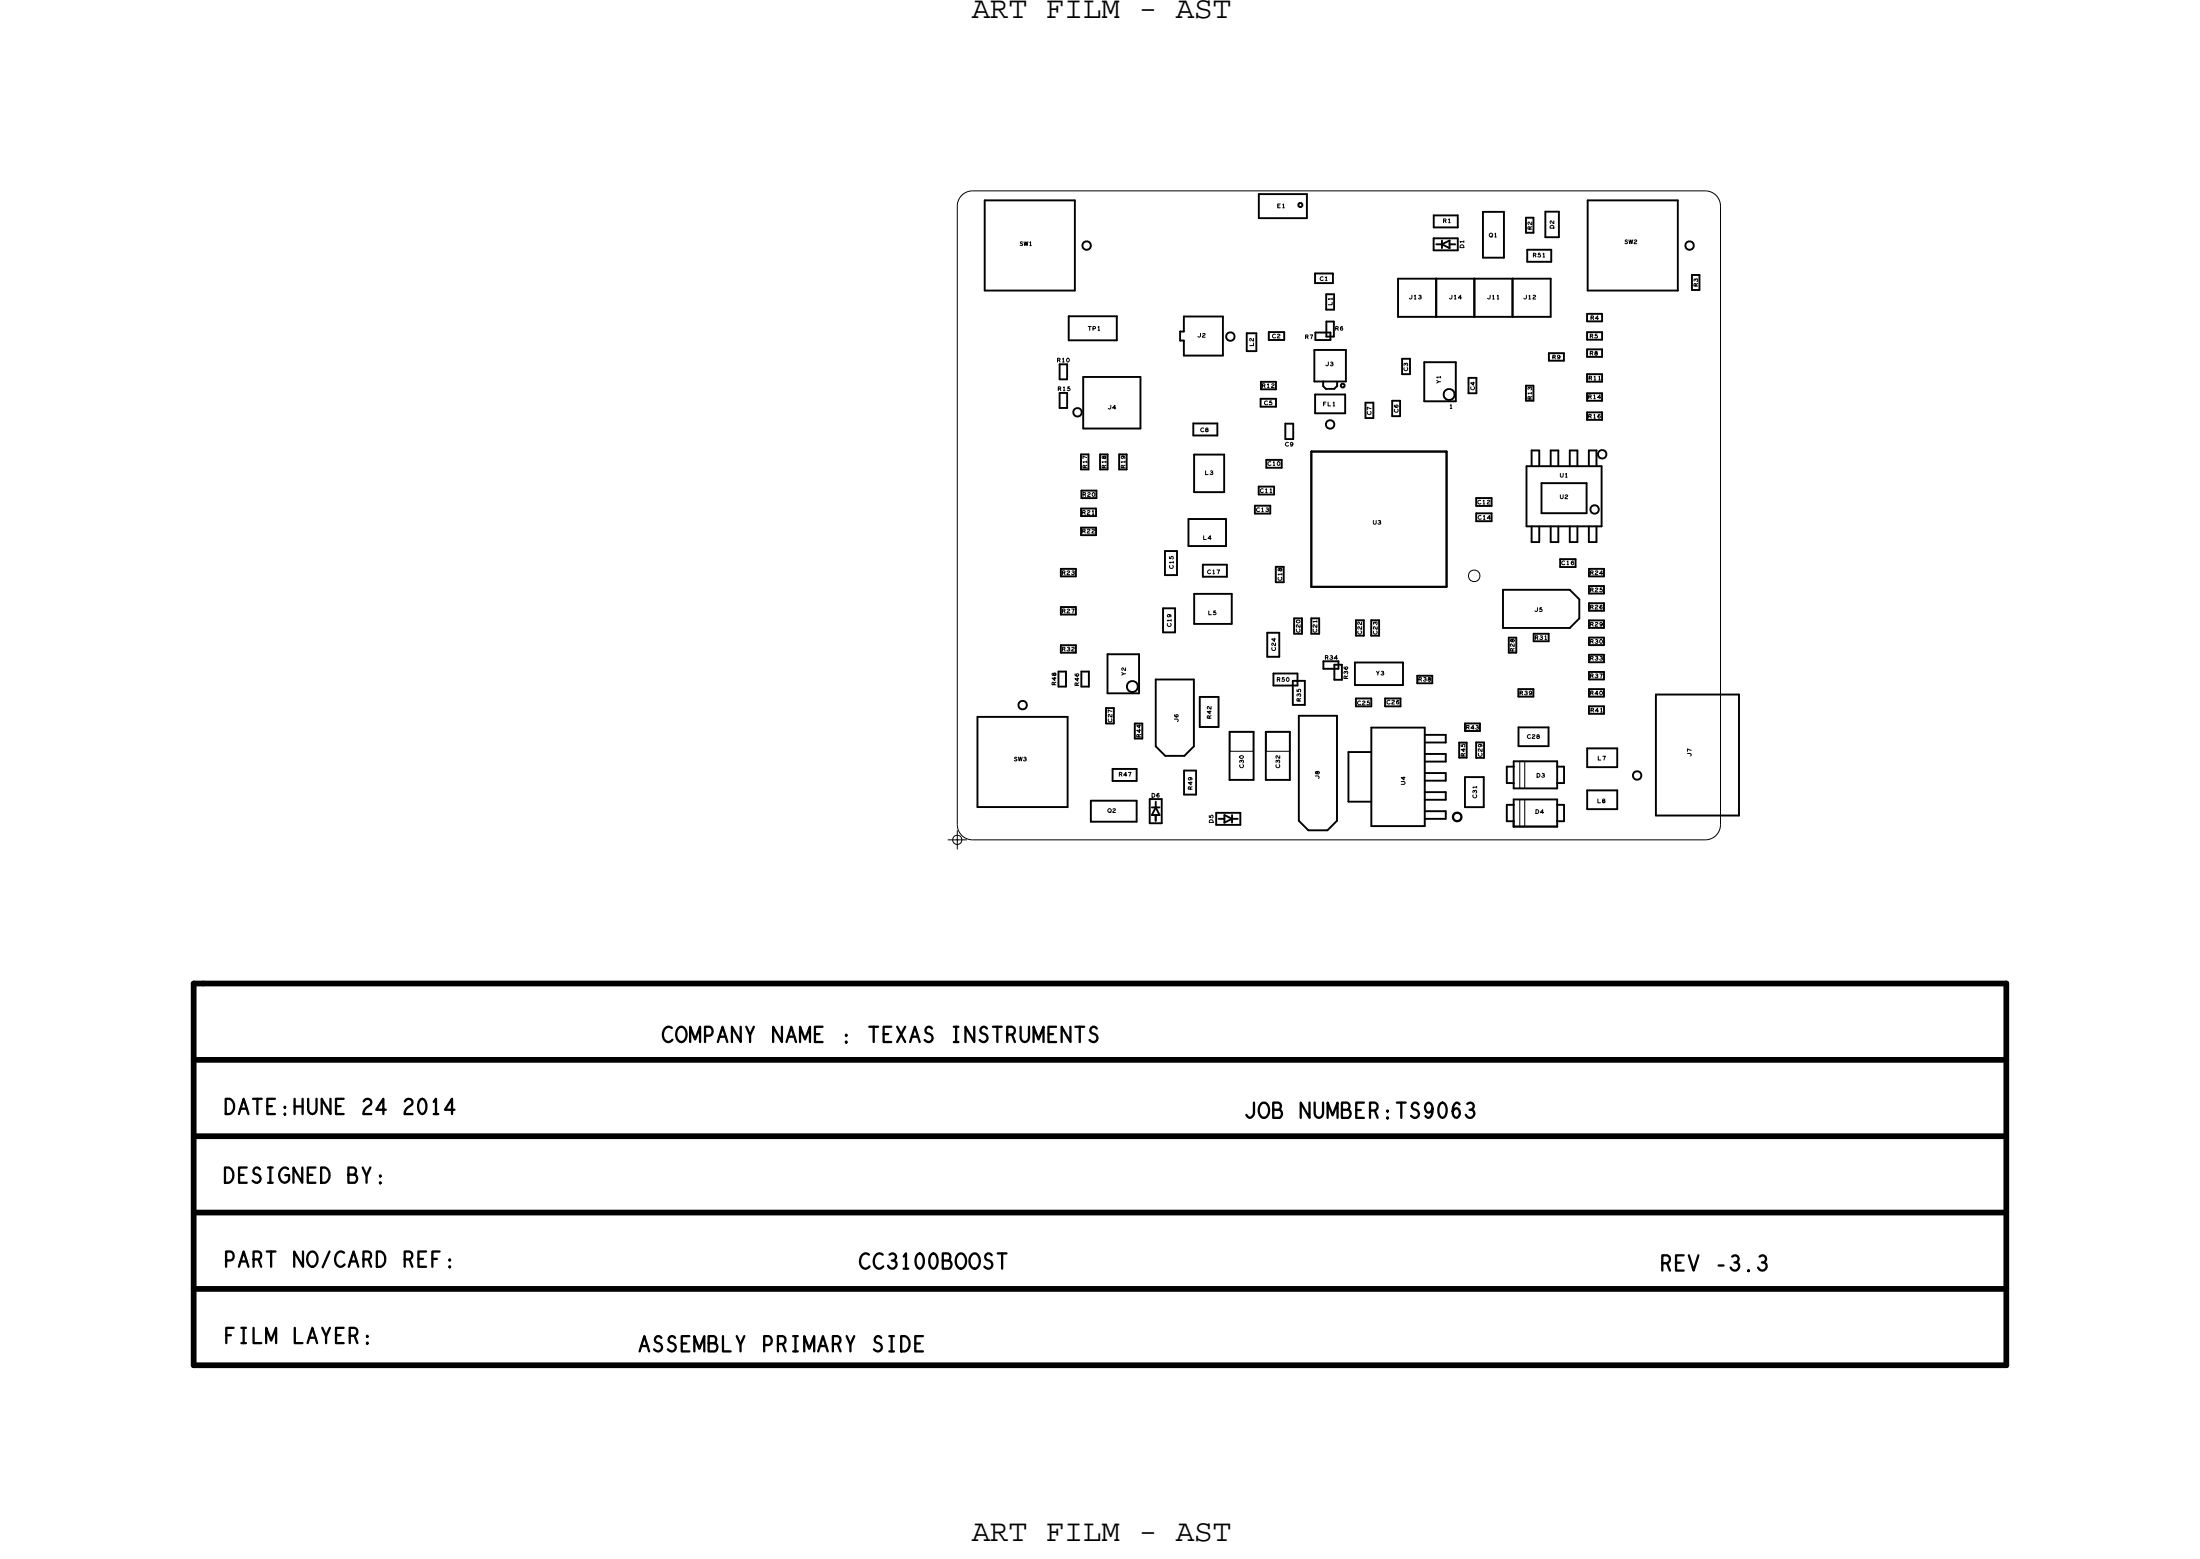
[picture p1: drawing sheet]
<svg xmlns="http://www.w3.org/2000/svg" width="146mm" height="104mm" viewBox="0 0 146 104" stroke-linecap="round" stroke-linejoin="round" font-family="sans-serif">
<!-- layer: Board Outline -->
<path d="M63.7 13.7v41.2zM64.7 12.7h48.8zM64.7 12.7a1.02 1.02 0 0 0-1 1M113.5 12.7a1.02 1.02 0 0 1 1 1M114.5 13.7v41.2zM63.7 54.9a1.02 1.02 0 0 0 1 1M64.7 55.9h48.8zM114.5 54.9a1.02 1.02 0 0 1-1 1" fill="none" stroke="#000" stroke-width=".07"/>
<!-- layer: Components -->
<g fill="none" stroke="#000" stroke-width=".13">
<path d="M65.5 13.3h6zM65.5 19.3h6zM65.5 13.3v6zM71.5 13.3v6zM72.1 16.1h.2h.2l.1 .2-.1 .2-.2 .1-.2-.1-.1-.2zM83.8 14.5h3.2zM83.8 12.9h3.2zM83.8 12.9v1.6zM87 12.9v1.6zM87.5 18.2h1.2zM87.5 18.8h1.2zM87.5 18.2v.6z"/>
<path d="M88.3 19.6h.5zM88.3 19.6v1zM88.7 18.2v.6zM88.8 19.6v1zM93.1 18.5h2.5zM93.1 18.5v2.6zM95.4 16.7h1.6zM95.4 15.9v.8zM95.4 15.9h1.6zM95.4 14.3h1.6zM95.4 14.3v.8zM95.4 15.1h1.6z"/>
<path d="M95.6 18.5h2.5zM95.6 18.5v2.6zM95.6 16.3h.4zM96 16v.5zM96 16.3l.5 .2zM96 16.3l.5-.3zM96.5 16.3h.4zM96.5 16v.5zM97 14.3v.8zM97 15.9v.8zM98.1 18.5h2.6zM98.1 18.5v2.6z"/>
<path d="M98.7 17.1h1.4zM98.7 14.1v3zM98.7 14.1h1.4zM100.1 14.1v3zM100.7 18.5v2.6zM100.7 18.5h2.5zM101.6 14.5v1zM101.6 14.5h.5zM101.6 15.5h.5zM101.7 16.6h1.6zM101.7 16.6v.8zM101.7 17.4h1.6z"/>
<path d="M102.1 14.5v1zM102.9 14.1h.9zM102.9 14.1v1.7zM102.9 15.8h.9zM103.2 18.5v2.6zM103.3 16.6v.8zM103.8 14.1v1.7zM105.7 13.3h6zM105.7 19.3h6zM105.7 13.3v6zM111.7 13.3v6zM112.2 16.1h.3h.2v.2v.2l-.2 .1-.3-.1v-.2z"/>
<path d="M112.6 18.3h.5zM112.6 18.3v1zM112.6 19.3h.5zM113.1 18.3v1zM70.5 26.1v1zM70.5 24.2v1zM70.5 27.1h.5zM70.5 25.2h.5zM70.6 38.4h1zM70.6 37.8h1zM71 26.1v1zM71 24.2v1z"/>
<path d="M71.1 22.6h3.2zM71.1 21v1.6zM71.1 21h3.2zM71.5 27.2h.2h.2l.1 .2-.1 .2-.2 .1-.2-.1-.1-.2zM71.9 30.2v1zM72 35.6h1zM72 34.3h1zM72 35.1h1zM72 33.8h1zM72 33.1h1zM72 32.6h1zM72.1 25.1v3.4z"/>
<path d="M72.1 28.5h3.8zM72.1 25.1h3.8zM72.4 30.2v1zM73.2 30.2v1zM73.7 30.2v1zM74.3 21v1.6zM74.5 30.2v1zM75 30.2v1zM75.9 25.1v3.4zM77.5 38.3h.8zM77.5 36.7h.8zM77.5 36.7v1.6z"/>
<path d="M78.3 36.7v1.6zM78.5 22.1h.3zM78.5 22.7h.3zM78.5 22.1v.6zM78.8 23.7h2.6zM78.8 22.7v1zM78.8 21.1v1zM78.8 21.1h2.6zM79.1 34.5h2.5zM79.1 36.3h2.5zM79.1 34.5v1.8zM79.4 28.2h1.6z"/>
<path d="M79.4 28.2v.8zM79.4 29h1.6zM79.5 30.2v2.5zM79.5 30.2h2zM79.5 32.7h2zM79.5 39.5h2.5zM79.5 39.5v2zM80.1 37.6h1.6zM80.1 37.6v.8zM80.1 38.4h1.6zM81 28.2v.8zM81.4 21.1v2.6z"/>
<path d="M81.5 30.2v2.5zM81.6 34.5v1.8zM81.7 37.6v.8zM81.7 22.2l.2-.1 .2 .1 .1 .2-.1 .2-.2 .1-.2-.1-.1-.2zM82 39.5v2zM83 23.4h.6zM83 22.2v1.2zM83 22.2h.6zM83.5 34.2h1zM83.5 33.6h1zM83.6 22.2v1.2zM83.8 32.9h1z"/>
<path d="M83.8 32.4h1zM83.9 27.1h1zM83.9 26.5h1zM83.9 26.5v.6zM83.9 25.9h1zM83.9 25.4h1zM84.3 31.1h1zM84.3 30.6h1zM84.5 22.6h1zM84.5 22.1h1zM84.5 22.1v.5zM84.9 37.7v1z"/>
<path d="M84.9 26.5v.6zM85.4 37.7v1zM85.5 22.1v.5zM85.6 28.2h.5zM85.6 28.2v1zM85.6 29.2h.5zM86.1 28.2v1zM87.3 30h9zM87.3 30v9zM87.3 39h9zM87.5 23.3h2.1zM87.5 25.4h2.1z"/>
<path d="M87.5 23.3v2.1zM87.5 26.2h2zM87.5 26.2v1.3zM87.5 27.5h2zM87.6 22.6h1zM87.6 22.1h1zM87.6 22.1v.5zM88.1 25.4v.3zM88.1 25.7l.1 .2zM88.2 25.9h.6zM88.3 20.6h.5zM88.3 21.4v1z"/>
<path d="M88.3 21.4h.5zM88.3 22.4h.5zM88.3 28h.2h.2l.1 .2-.1 .2-.2 .1-.2-.1v-.2zM88.6 22.1v.5zM88.8 21.4v1zM89 25.7l-.2 .2zM89 25.4v.3zM89.5 26.2v1.3zM89.6 23.3v2.1zM90.9 26.8h.5zM90.9 26.8v1zM90.9 27.8h.5z"/>
<path d="M91.4 26.8v1zM92.7 26.7h.5zM92.7 26.7v1zM92.7 27.7h.5zM93.1 21.1h2.5zM93.2 26.7v1zM93.3 23.9h.5zM93.3 23.9v1zM93.3 24.9h.5zM93.8 23.9v1zM94.8 26.7h2.1zM94.8 24.1h2.1z"/>
<path d="M94.8 24.1v2.6zM95.6 21.1h2.5zM96.2 26l.3-.1 .2 .1 .1 .2-.1 .3-.2 .1-.3-.1-.1-.3zM96.3 30v9zM96.9 24.1v2.6zM97.7 25.1h.6zM97.7 25.1v1.1zM97.7 26.2h.6zM98.1 21.1h2.6zM98.3 34.7h1zM98.3 33.7h1zM98.3 34.2h1z"/>
<path d="M98.3 33.1h1zM98.3 25.1v1.1zM100 39.2h4.5zM100 39.2v2.6zM100.7 21.1h2.5zM101.6 25.7v1zM101.6 35h5zM101.6 31v4zM101.6 31h5zM101.9 30v1zM101.9 36.1h.6zM101.9 35v1.1z"/>
<path d="M101.9 30h.6zM102.1 25.7v1zM102.5 30v1zM102.5 35v1.1zM102.6 34.1h3zM102.6 32.1h3zM102.6 32.1v2zM103.1 24h1zM103.1 23.5h1zM103.1 23.5v.5zM103.2 30h.5zM103.2 30v1z"/>
<path d="M103.2 36.1h.5zM103.2 35v1.1zM103.7 30v1zM103.7 35v1.1zM103.8 37.7h1.1zM103.8 37.2h1.1zM104.1 23.5v.5zM104.5 30v1zM104.5 36.1h.5zM104.5 35v1.1zM104.5 30h.5zM104.5 39.2l.6 .7z"/>
<path d="M105 30v1zM105 35v1.1zM105.1 39.9v1.2zM105.6 32.1v2zM105.6 23.7h1zM105.6 22.6h1zM105.6 21.4h1zM105.6 27.9h1zM105.6 26.7h1zM105.6 25.4h1zM105.6 23.2h1zM105.6 23.2v.5z"/>
<path d="M105.6 22.1h1zM105.6 22.1v.5zM105.6 20.9h1zM105.6 20.9v.5zM105.6 27.4h1zM105.6 26.2h1zM105.6 24.9h1zM105.8 30v1zM105.8 36.1h.5zM105.8 35v1.1zM105.8 30h.5zM105.8 39.5h1z"/>
<path d="M105.8 38.4h1zM105.8 39h1zM105.8 37.8h1zM105.9 33.7l.2-.1 .2 .1 .1 .2-.1 .2-.2 .1-.2-.1v-.2zM106.3 30v1zM106.3 35v1.1zM106.6 31v4zM106.6 23.2v.5zM106.6 22.1v.5zM106.6 20.9v.5zM65.1 47.7h6zM65.1 53.7h6z"/>
<path d="M65.1 47.7v6zM67.9 46.7l.2-.1 .2 .1v.2v.2l-.2 .1-.2-.1-.1-.2zM70.5 44.7v1zM70.5 44.7h.5zM70.5 45.7h.5zM70.6 43.4h1zM70.6 40.9h1zM70.6 42.9h1zM70.6 40.4h1zM71 44.7v1zM71.1 47.7v6zM72 44.7v1z"/>
<path d="M72 44.7h.5zM72 45.7h.5zM72.5 44.7v1zM72.6 53.3h3.1zM72.6 53.3v1.4zM72.6 54.7h3.1zM73.6 47.1v1zM73.7 46.1h2.1zM73.7 43.5h2.1zM73.7 43.5v2.6zM74.1 51.2h1.6zM74.1 51.2v.8z"/>
<path d="M74.1 52h1.6zM74.1 47.1v1zM75.1 45.4l.3-.1 .2 .1 .1 .3-.1 .2-.2 .1-.3-.1-.1-.2zM75.5 48.1v1zM75.7 51.2v.8zM75.7 53.3v1.4zM75.8 43.5v2.6zM76 48.1v1zM76.5 54.8h.8zM76.5 53.2v1.6zM76.5 53.2h.8zM76.7 54.2h.5z"/>
<path d="M76.7 53.7h.5zM76.9 45.2h2.6zM76.9 49.7l.7 .6zM76.9 45.2v4.5zM76.9 53.7l-.2 .5zM76.9 53.3v.4zM76.9 53.7l.3 .5zM77.3 53.2v1.6zM77.4 42.1h.8zM77.4 40.5v1.6zM77.4 40.5h.8zM77.6 50.3h1.2z"/>
<path d="M78.2 40.5v1.6zM78.8 52.9h.8zM78.8 51.3v1.6zM78.8 51.3h.8zM78.8 50.3l.7-.6zM79.5 45.2v4.5zM79.5 41.5h2.5zM79.6 51.3v1.6zM79.9 48.4h1.2zM79.9 46.4v2zM79.9 46.4h1.2zM81 54.1v.8z"/>
<path d="M81 54.9h1.6zM81 54.1h1.6zM81.1 46.4v2zM81.1 54.5h.4zM81.5 54.7l.5-.2zM81.5 54.2v.5zM81.5 54.2l.5 .3zM81.8 51.9h1.6zM81.8 48.7v3.2zM81.8 48.7h1.6zM82 54.2v.5zM82 54.5h.4z"/>
<path d="M82.6 54.1v.8zM83.4 48.7v3.2zM84.3 48.7h1.6zM84.3 51.9h1.6zM84.3 48.7v3.2zM84.3 43.7h.8zM84.3 42.1v1.6zM84.3 42.1h.8zM84.8 44.8h1.6zM84.8 44.8v.8zM84.8 45.6h1.6zM85.1 42.1v1.6z"/>
<path d="M85.9 48.7v3.2zM86 46.9h.8zM86 45.3h.8zM86 45.3v1.6zM86.1 41.1v1.1zM86.4 44.8v.8zM86.4 47.6h2.6zM86.4 54.6l.7 .6zM86.4 47.6v7zM86.7 41.1v1.1zM86.8 45.3v1.6zM87.1 55.2h1.3z"/>
<path d="M87.3 41.1v1.1zM87.8 41.1v1.1zM88.1 44.5h1zM88.1 44h1zM88.1 44v.5zM88.8 44.2h.5zM88.8 44.2v1zM88.8 45.2h.5zM89 54.6l-.6 .6zM89 47.6v7zM89.1 44v.5zM89.3 44.2v1z"/>
<path d="M89.8 53.3h1.5zM89.8 50h1.5zM89.8 50v3.3zM90.2 45.6h3.2zM90.2 44.1h3.2zM90.2 44.1v1.5zM90.2 47h1.1zM90.2 46.5h1.1zM90.2 46.5v.5zM90.3 41.3v1zM90.8 41.3v1zM91.3 41.3v1z"/>
<path d="M91.3 46.5v.5zM91.3 55h3.5zM91.3 48.4v6.6zM91.3 48.4h3.5zM91.8 41.3v1zM92.2 47h1zM92.2 46.5h1zM93.4 44.1v1.5zM94.3 45.5h1zM94.3 45h1zM94.8 49.4h1.4zM94.8 54.5h1.4z"/>
<path d="M94.8 53.2h1.4zM94.8 51.9h1.4zM94.8 50.7h1.4zM94.8 48.4v6.6zM94.8 48.9h1.4zM94.8 54h1.4zM94.8 52.7h1.4zM94.8 51.4h1.4zM94.8 50.2h1.4zM96.2 48.9v.5zM96.2 54v.5zM96.2 52.7v.5z"/>
<path d="M96.2 51.4v.5zM96.2 50.2v.5zM97.1 49.4v1zM97.5 48.6h1zM97.5 48.1h1zM97.5 51.7h1.3zM97.5 51.7v2zM97.5 53.7h1.3zM97.6 49.4v1zM98.3 49.4v1zM98.8 51.7v2zM98.8 49.4v1z"/>
<path d="M100 41.8h4.5zM100.3 54.6h.4zM100.3 53.5v1.1zM100.3 52.1h.4zM100.3 51v1.1zM100.3 53.5h.4zM100.3 51h.4zM100.4 42.4v1zM100.7 53.5v1.1zM100.7 53.2v.3zM100.7 51v1.1zM100.7 50.7v.3z"/>
<path d="M100.7 52.5h2.9zM100.7 52.1v.4zM100.7 53.2h2.9zM100.7 50.7h2.9zM100.9 42.4v1zM101.1 46.4h1zM101.1 45.9h1zM101.1 48.4h2zM101.1 48.4v1.2zM101.1 49.6h2zM102.1 42.7h1zM102.1 42.2h1z"/>
<path d="M103.1 48.4v1.2zM103.6 53.5h.5zM103.6 51h.5zM103.6 53.5v1.1zM103.6 53.2v.3zM103.6 54.6h.5zM103.6 54.6v.4zM103.6 51v1.1zM103.6 50.7v.3zM103.6 52.1h.5zM103.6 52.1v.4zM104.1 53.5v1.1z"/>
<path d="M104.1 51v1.1zM104.5 41.8l.6-.7zM105.6 52.6h2zM105.6 52.6v1.2zM105.6 49.8v1.2zM105.6 49.8h2zM105.6 53.8h2zM105.6 51h2zM105.8 47.5h1zM105.8 46.4h1zM105.8 45.2h1zM105.8 44.1h1z"/>
<path d="M105.8 42.9h1zM105.8 41.8h1zM105.8 40.6h1zM105.8 47h1zM105.8 45.9h1zM105.8 44.7h1zM105.8 43.6h1zM105.8 42.4h1zM105.8 41.3h1zM105.8 40.1h1zM107.6 52.6v1.2zM107.6 49.8v1.2z"/>
<path d="M108.8 51.4l.2-.1 .2 .1v.2v.2l-.2 .1-.2-.1-.1-.2zM110.2 54.3h5.5zM110.2 46.2v8.1zM110.2 46.2h5.5zM115.7 46.2v8.1z"/>
</g>
<g fill="none" stroke="#000" stroke-width=".07">
<path d="M81.9 48.7h1.5v1.3h-1.5zM84.3 48.7h1.5v1.3h-1.5zM101.2 53.2h.3v1.8h-.3zM101.2 50.7h.3v1.8h-.3z"/>
<circle cx="98.1" cy="38.3" r=".38"/>
</g>
<path d="M76.9 54.2v.4zM100.7 55h2.9zM100.7 54.6v.4z" fill="none" stroke="#000" stroke-width=".15"/>
<!-- layer: Drawing Origin -->
<path d="M63.1 55.9h1.3M63.5 55.7l.2-.1 .2 .1 .1 .2-.1 .2-.2 .1-.2-.1-.1-.2zM63.7 55.2v1.3" fill="none" stroke="#000" stroke-width=".07"/>
<!-- layer: All Others -->
<path d="M86.4 13.6l.2-.1 .1 .1v.1l-.1 .1-.2-.1zM89.3 25.6l.1-.1 .1 .1v.1l-.1 .1-.1-.1zM106.4 30l.2-.1 .3 .1v.2v.2l-.3 .1-.2-.1v-.2z" fill="none" stroke="#000" stroke-width=".13"/>
<path d="M96.8 54.2l.2-.1 .2 .1 .1 .2-.1 .1-.2 .1-.2-.1-.1-.1z" fill="none" stroke="#000" stroke-width=".15"/>
<path d="M12.9 70.5h120.6zM12.9 75.6h120.6zM12.9 65.4h.6zM12.9 65.4v25.4zM13.5 65.4h120zM133.5 65.4v25.4zM12.9 80.7h120.6zM12.9 85.8h120.6zM12.9 90.8h120.6z" fill="none" stroke="#000" stroke-width=".38"/>
<g font-size="2.1">
<text x="64.7" y="1.2">ART FILM - AST</text>
<text x="64.7" y="102.5">ART FILM - AST</text>
</g>
<g font-size="1.7">
<text x="44.1" y="69.3">COMPANY NAME : TEXAS INSTRUMENTS</text>
<text x="14.9" y="74.1">DATE:HUNE 24 2014</text>
<text x="82.8" y="74.4">JOB NUMBER:TS9063</text>
<text x="14.9" y="78.7">DESIGNED BY:</text>
<text x="14.9" y="84.3">PART NO/CARD REF:</text>
<text x="14.9" y="89.4">FILM LAYER:</text>
<text x="42.5" y="89.9">ASSEMBLY PRIMARY SIDE</text>
<text x="57.2" y="84.4">CC3100BOOST</text>
<text x="110.5" y="84.5">REV -3.3</text>
</g>
<g font-size=".4">
<text x="67.9" y="16.3">SW1</text>
<text x="85" y="13.8">E1</text>
<text x="96" y="14.8">R1</text>
<text x="97.4" y="16.5" transform="rotate(-90 97.4 16.5)">D1</text>
<text x="99.1" y="15.8">Q1</text>
<text x="102" y="15.3" transform="rotate(-90 102 15.3)">R2</text>
<text x="102" y="17.1">R51</text>
<text x="103.4" y="15.2" transform="rotate(-90 103.4 15.2)">D2</text>
<text x="108.1" y="16.2">SW2</text>
<text x="72.4" y="22">TP1</text>
<text x="79.7" y="22.4">J2</text>
<text x="83.4" y="23" transform="rotate(-90 83.4 23)">L2</text>
<text x="84.7" y="22.5">C2</text>
<text x="86.9" y="22.5">R7</text>
<text x="87.8" y="18.7">C1</text>
<text x="88.7" y="20.3" transform="rotate(-90 88.7 20.3)">L1</text>
<text x="88.9" y="22">R6</text>
<text x="93.8" y="19.9">J13</text>
<text x="96.4" y="19.9">J14</text>
<text x="99" y="19.9">J11</text>
<text x="101.4" y="19.9">J12</text>
<text x="103.3" y="23.9">R9</text>
<text x="105.8" y="22.5">R5</text>
<text x="105.8" y="23.6">R8</text>
<text x="105.9" y="21.3">R4</text>
<text x="113" y="19.1" transform="rotate(-90 113 19.1)">R3</text>
<text x="70.3" y="24.1">R10</text>
<text x="70.4" y="26">R15</text>
<text x="73.7" y="27.2">J4</text>
<text x="79.9" y="28.7">C8</text>
<text x="84" y="25.8">R12</text>
<text x="84.1" y="26.9">C5</text>
<text x="85.5" y="29.7">C9</text>
<text x="88" y="27">FL1</text>
<text x="88.2" y="24.3">J3</text>
<text x="91.3" y="27.6" transform="rotate(-90 91.3 27.6)">C7</text>
<text x="93.1" y="27.5" transform="rotate(-90 93.1 27.5)">C6</text>
<text x="93.7" y="24.7" transform="rotate(-90 93.7 24.7)">C3</text>
<text x="95.9" y="25.5" transform="rotate(-90 95.9 25.5)">Y1</text>
<text x="96.5" y="27.2">1</text>
<text x="98.1" y="26" transform="rotate(-90 98.1 26)">C4</text>
<text x="102" y="26.6" transform="rotate(-90 102 26.6)">R13</text>
<text x="105.7" y="26.5">R14</text>
<text x="105.7" y="27.8">R16</text>
<text x="105.7" y="25.3">R11</text>
<text x="72" y="35.5">R22</text>
<text x="72" y="34.2">R21</text>
<text x="72" y="33">R20</text>
<text x="72.3" y="31.2" transform="rotate(-90 72.3 31.2)">R17</text>
<text x="73.6" y="31.2" transform="rotate(-90 73.6 31.2)">R18</text>
<text x="74.9" y="31.2" transform="rotate(-90 74.9 31.2)">R19</text>
<text x="80.1" y="35.9">L4</text>
<text x="80.2" y="31.6">L3</text>
<text x="83.6" y="34">C13</text>
<text x="83.9" y="32.8">C11</text>
<text x="84.4" y="31">C10</text>
<text x="91.4" y="34.9">U3</text>
<text x="98.3" y="33.5">C12</text>
<text x="98.4" y="34.6">C14</text>
<text x="103.8" y="33.2">U2</text>
<text x="103.8" y="31.7">U1</text>
<text x="70.7" y="38.2">R23</text>
<text x="70.7" y="40.8">R27</text>
<text x="77.9" y="41.7" transform="rotate(-90 77.9 41.7)">C19</text>
<text x="78.1" y="37.8" transform="rotate(-90 78.1 37.8)">C15</text>
<text x="80.4" y="38.2">C17</text>
<text x="80.4" y="40.9">L5</text>
<text x="85.3" y="38.6" transform="rotate(-90 85.3 38.6)">C18</text>
<text x="102.1" y="40.7">J5</text>
<text x="103.9" y="37.6">C16</text>
<text x="105.8" y="38.2">R24</text>
<text x="105.8" y="39.4">R25</text>
<text x="105.8" y="41.7">R29</text>
<text x="105.8" y="40.5">R26</text>
<text x="70.3" y="45.6" transform="rotate(-90 70.3 45.6)">R48</text>
<text x="70.7" y="43.3">R32</text>
<text x="71.8" y="45.6" transform="rotate(-90 71.8 45.6)">R46</text>
<text x="74.9" y="45" transform="rotate(-90 74.9 45)">Y2</text>
<text x="80.6" y="47.8" transform="rotate(-90 80.6 47.8)">R42</text>
<text x="84.9" y="43.3" transform="rotate(-90 84.9 43.3)">C24</text>
<text x="85" y="45.3">R50</text>
<text x="86.5" y="42.1" transform="rotate(-90 86.5 42.1)">C20</text>
<text x="86.6" y="46.7" transform="rotate(-90 86.6 46.7)">R35</text>
<text x="87.7" y="42.1" transform="rotate(-90 87.7 42.1)">C21</text>
<text x="88.2" y="43.9">R34</text>
<text x="89.7" y="45.2" transform="rotate(-90 89.7 45.2)">R36</text>
<text x="90.3" y="46.9">C25</text>
<text x="90.6" y="42.2" transform="rotate(-90 90.6 42.2)">C22</text>
<text x="91.6" y="44.9">Y3</text>
<text x="91.7" y="42.2" transform="rotate(-90 91.7 42.2)">C23</text>
<text x="92.3" y="46.8">C26</text>
<text x="94.4" y="45.3">R38</text>
<text x="100.8" y="43.4" transform="rotate(-90 100.8 43.4)">R28</text>
<text x="101.1" y="46.2">R39</text>
<text x="102.1" y="42.6">R31</text>
<text x="105.8" y="42.8">R30</text>
<text x="105.8" y="43.9">R33</text>
<text x="105.8" y="46.2">R40</text>
<text x="105.8" y="45.1">R37</text>
<text x="105.9" y="47.4">R41</text>
<text x="67.5" y="50.6">SW3</text>
<text x="74" y="48.1" transform="rotate(-90 74 48.1)">C27</text>
<text x="74.5" y="51.6">R47</text>
<text x="75.9" y="49.1" transform="rotate(-90 75.9 49.1)">R44</text>
<text x="76.6" y="53">D6</text>
<text x="78.4" y="48.1" transform="rotate(-90 78.4 48.1)">J6</text>
<text x="79.3" y="52.6" transform="rotate(-90 79.3 52.6)">R49</text>
<text x="82.8" y="51.1" transform="rotate(-90 82.8 51.1)">C30</text>
<text x="85.2" y="51.1" transform="rotate(-90 85.2 51.1)">C32</text>
<text x="87.8" y="51.8" transform="rotate(-90 87.8 51.8)">J8</text>
<text x="93.5" y="52.2" transform="rotate(-90 93.5 52.2)">U4</text>
<text x="97.5" y="50.3" transform="rotate(-90 97.5 50.3)">R45</text>
<text x="97.6" y="48.5">R43</text>
<text x="98.3" y="53.1" transform="rotate(-90 98.3 53.1)">C31</text>
<text x="98.6" y="50.3" transform="rotate(-90 98.6 50.3)">C29</text>
<text x="101.6" y="49.1">C28</text>
<text x="102.3" y="51.7">D3</text>
<text x="106.3" y="53.4">L8</text>
<text x="106.3" y="50.6">L7</text>
<text x="112.6" y="50.3" transform="rotate(-90 112.6 50.3)">J7</text>
<text x="73.7" y="54.1">Q2</text>
<text x="80.7" y="54.8" transform="rotate(-90 80.7 54.8)">D5</text>
<text x="102.2" y="54.1">D4</text>
</g>
</svg>
